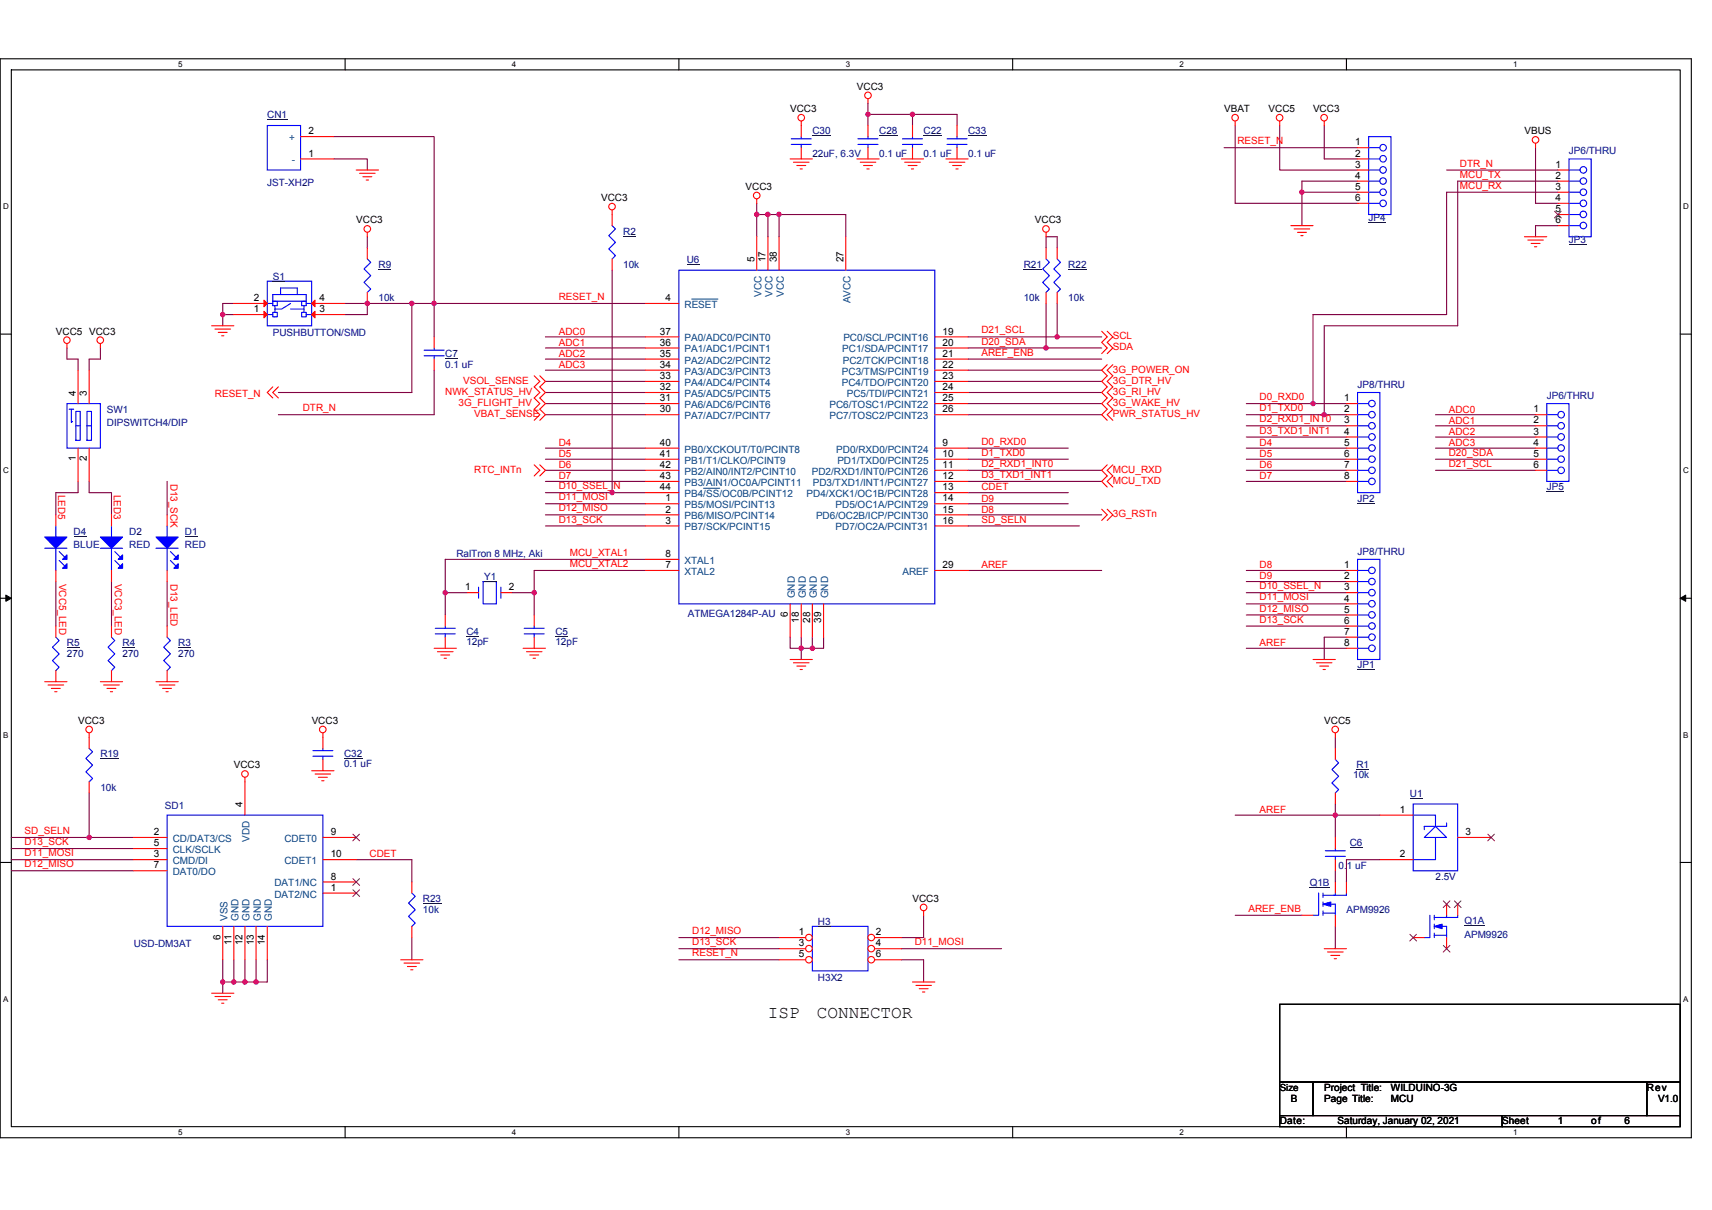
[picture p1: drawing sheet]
<svg xmlns="http://www.w3.org/2000/svg" width="297mm" height="210mm" viewBox="0 0 297 210" stroke-linecap="round" stroke-linejoin="round" font-family="sans-serif">
<path d="M0 10.2h293.5v187.2h-293.5zM2 12.1h289.5v183.4h-289.5z" fill="none" stroke="#000" stroke-width=".19"/>
<g fill="#fff">
<path d="M30.9 10.4h.8v1.6h-.8z"/>
<path d="M30.9 195.7h.8v1.6h-.8z"/>
</g>
<path d="M59.9 10.2v1.9M59.9 195.5v1.9" fill="none" stroke="#000" stroke-width=".19"/>
<g fill="#fff">
<path d="M88.8 10.4h.8v1.6h-.8z"/>
<path d="M88.8 195.7h.8v1.6h-.8z"/>
</g>
<path d="M117.8 10.2v1.9M117.8 195.5v1.9" fill="none" stroke="#000" stroke-width=".19"/>
<g fill="#fff">
<path d="M146.7 10.4h.8v1.6h-.8z"/>
<path d="M146.7 195.7h.8v1.6h-.8z"/>
</g>
<path d="M175.7 10.2v1.9M175.7 195.5v1.9" fill="none" stroke="#000" stroke-width=".19"/>
<g fill="#fff">
<path d="M204.7 10.4h.7v1.6h-.7z"/>
<path d="M204.7 195.7h.7v1.6h-.7z"/>
</g>
<path d="M233.6 10.2v1.9M233.6 195.5v1.9" fill="none" stroke="#000" stroke-width=".19"/>
<g fill="#fff">
<path d="M262.6 10.4h.7v1.6h-.7z"/>
<path d="M262.6 195.7h.7v1.6h-.7z"/>
<path d="M.5 35.1h1v1.5h-1z"/>
<path d="M292 35.1h1v1.5h-1z"/>
<path d="M.5 80.9h1v1.5h-1z"/>
<path d="M292 80.9h1v1.5h-1z"/>
</g>
<path d="M0 58h2M291.5 58h2" fill="none" stroke="#000" stroke-width=".19"/>
<g fill="#fff">
<path d="M.5 126.7h.9v1.6h-.9z"/>
<path d="M292 126.7h.9v1.6h-.9z"/>
</g>
<path d="M0 103.8h2M291.5 103.8h2" fill="none" stroke="#000" stroke-width=".19"/>
<path d="M1 103.3l1 .5-1 .6zM291.5 103.8l1-.5v1.1z" fill="#000" stroke="#000" stroke-width=".17"/>
<g fill="#fff">
<path d="M.5 172.6h.9v1.5h-.9z"/>
<path d="M292 172.6h.9v1.5h-.9z"/>
</g>
<path d="M0 149.7h2M291.5 149.7h2M222 174.3h69.5v13.5h-69.5zM222 187.8h5.8v5.8h-5.8zM222 193.6h38.6v1.9h-38.6zM227.8 187.8h57.9v5.8h-57.9zM260.6 193.6h30.9v1.9h-30.9zM285.7 187.8h5.8v5.8h-5.8z" fill="none" stroke="#000" stroke-width=".19"/>
<g fill="none" stroke="#800040" stroke-width=".19">
<path d="M150.6 19.9h7.7M150.6 17.9v2M150.6 19.9v1.9M158.3 19.9h7.7v1.9M158.3 19.9v1.9M58 23.7h17.3v29h36.7M58 27.6h5.7v1.9M131.3 35.3v1.9M131.3 37.2v3.9M131.3 37.2h1.9M133.2 37.2v3.9M133.2 37.2h2"/>
<path d="M135.2 37.2v3.9M135.2 37.2h11.5v3.9M212.4 25.6h23.1M214.3 21.8v13.5h21.2M222 21.8v7.7h13.5M225.9 33.4h9.6M225.9 33.4v5.8M229.8 21.8v5.8h5.7M235.5 31.4h-9.6v2M251 29.5h19.3M266.4 25.6v9.7h3.9M270.3 33.4h-19.3v21.2h-23.2v15.4"/>
<path d="M270.3 31.4h-17.4v25.1h-23.1v15.5M270.3 39.2h-3.9v1.9M38.6 54.6h2M38.6 54.6v1.9M40.6 52.7h-2v1.9M59.9 52.7h3.8M63.7 41.1v1.9M63.7 52.7v1.9h-3.8M63.7 52.7h7.8v15.4h-23.2M71.5 52.7h3.8v5.8M94.6 58.5h17.4M106.2 46.9v38.6"/>
<path d="M168 58.5h15.4M181.5 52.7v7.7M181.5 43v-1.9h1.9v1.9M183.4 58.5h7.8M183.4 52.7v5.8M11.6 60.4v1.9h1.9v1.9M17.4 60.4v1.9h-1.9v1.9M75.3 64.2v7.8h-27M94.6 60.4h17.4M94.6 62.3h17.4M94.6 79.7h17.4M94.6 77.8h17.4"/>
<path d="M94.6 68.1h17.4M94.6 72h17.4M94.6 64.2h17.4M94.6 66.2h17.4M94.6 70h17.4M168 60.4h13.5M168 62.3h23.2M168 64.2h23.2M168 66.2h23.2M168 68.1h23.2M168 79.7h17.4M168 77.8h17.4"/>
<path d="M168 72h23.2M168 70h23.2M181.5 60.4h9.7M216.2 70h11.6M216.2 73.9h17.4M216.2 75.8h17.4M216.2 77.8h17.4M216.2 79.7h17.4M216.2 72h13.6M227.8 70h5.8M229.8 72h3.8M249.1 73.9h17.3"/>
<path d="M249.1 75.8h17.3M249.1 77.8h17.3M249.1 79.7h17.3M249.1 72h17.3M13.5 83.5v2h-3.8v3.8M15.5 83.5v2h3.8v3.8M29 83.5v5.8M94.6 81.6h17.4M94.6 83.5h17.4M94.6 87.4h17.4M94.6 89.3h17.4M94.6 91.3h17.4"/>
<path d="M94.6 85.5h11.6M106.2 85.5h5.8M112 97.1h-34.7v5.7M112 99h-19.3v3.8M168 91.3h19.3M168 81.6h23.2M168 83.5h23.2M168 99h23.2M168 87.4h17.4M168 85.5h17.4M168 89.3h23.2M216.2 99h17.4"/>
<path d="M216.2 81.6h17.4M216.2 83.5h17.4M249.1 81.6h17.3M9.7 100.9v7.7M19.3 100.9v7.7M29 100.9v7.7M77.3 102.8v3.9M77.3 102.8h3.8M88.8 102.8h3.9M92.7 102.8v3.9M139 110.6v1.9h-1.9v-1.9M140.9 110.6v1.9h2v-1.9"/>
<path d="M140.9 112.5h-1.9v1.9M216.2 102.8h17.4M216.2 104.8h17.4M216.2 106.7h17.4M216.2 112.5h17.4M216.2 100.9h17.4M216.2 108.6h17.4M233.6 110.6h-3.8v3.8M15.5 137.6v7.7M231.7 128v1.9M231.7 139.5v2M2 147.3h21.2"/>
<path d="M2 151.1h21.2M2 149.2h21.2M2 145.3h13.5M15.5 145.3h7.7M61.8 149.2h9.7v3.9M160.2 158.8v3.9h-3.8M214.3 158.8h11.6M214.3 141.5h17.4M231.7 151.1v2M231.7 141.5v3.8M231.7 141.5h7.7M239.4 149.2h-5.8v3.9"/>
<path d="M38.6 170.4h2M38.6 166.6v3.8M38.6 170.4v2M40.6 170.4h1.9M40.6 166.6v3.8M42.5 170.4h1.9M42.5 166.6v3.8M44.4 166.6v3.8M46.4 166.6v3.8h-2M71.5 162.7v3.9M117.8 162.7h17.4M117.8 164.6h17.4"/>
<path d="M117.8 166.6h17.4M156.4 164.6h17.4M156.4 166.6h3.8v3.8M231.7 160.8v3.8"/>
</g>
<g fill="#f0f" stroke="#f0f" stroke-width=".19">
<circle cx="75.3" cy="52.6" r=".38"/>
<circle cx="71.4" cy="52.6" r=".38"/>
<circle cx="131.3" cy="37.2" r=".38"/>
<circle cx="133.2" cy="37.2" r=".38"/>
<circle cx="135.1" cy="37.2" r=".38"/>
<circle cx="181.5" cy="60.4" r=".38"/>
<circle cx="158.3" cy="19.8" r=".38"/>
<circle cx="150.6" cy="19.8" r=".38"/>
<circle cx="38.6" cy="54.6" r=".38"/>
<circle cx="63.7" cy="52.6" r=".38"/>
<circle cx="92.7" cy="102.8" r=".38"/>
<circle cx="77.2" cy="102.8" r=".38"/>
<circle cx="225.9" cy="33.3" r=".38"/>
<circle cx="183.4" cy="58.4" r=".38"/>
<circle cx="139" cy="112.5" r=".38"/>
<circle cx="140.9" cy="112.5" r=".38"/>
<circle cx="227.8" cy="70" r=".38"/>
<circle cx="42.5" cy="170.4" r=".38"/>
<circle cx="40.6" cy="170.4" r=".38"/>
<circle cx="38.6" cy="170.4" r=".38"/>
<circle cx="44.4" cy="170.4" r=".38"/>
<circle cx="106.2" cy="85.5" r=".38"/>
<circle cx="229.7" cy="72" r=".38"/>
<circle cx="15.5" cy="145.3" r=".38"/>
<circle cx="231.7" cy="141.5" r=".38"/>
</g>
<g fill="none" stroke="#f00" stroke-width=".19">
<path d="M150.6 17.1v.8M61.8 29.5h3.9M62.4 30.1h2.7M63 30.7h1.5M63.5 31.2h.4M106.2 36.4v.8M131.3 34.5v.8M137.1 27.6h3.8M137.7 28.2h2.7M138.3 28.7h1.5M138.8 29.3h.4M139 21v.8"/>
<path d="M148.7 27.6h3.8M149.3 28.2h2.7M149.8 28.7h1.6M150.4 29.3h.4M156.4 27.6h3.8M157 28.2h2.7M157.6 28.7h1.5M158.1 29.3h.4M164.1 27.6h3.9M164.7 28.2h2.7M165.3 28.7h1.5M165.9 29.3h.3"/>
<path d="M214.3 21v.8M222 21v.8M224 39.2h3.8M224.5 39.7h2.7M229.8 21v.8M266.4 24.9v.7M11.6 59.6v.8M17.4 59.6v.8M36.7 56.5h3.9M37.3 57.1h2.7M37.9 57.7h1.5M38.5 58.3h.3"/>
<path d="M40.6 54.6h5.8M40.6 52.7h5.8M54.1 54.6h5.8M54.1 52.7h5.8M63.7 40.3v.8M181.5 40.3v.8M191.2 57.5l.9 1-.9 .9 .9 1-.9 1M192.1 57.5l1 1-1 .9 1 1-1 1M225.1 40.3h1.6M225.7 40.9h.4M264.5 41.1h3.9M265.1 41.7h2.7"/>
<path d="M265.7 42.2h1.5M266.2 42.8h.4M47.3 67.1l-.9 1 .9 1M48.3 67.1l-1 1 1 1M92.7 65.2l1 1-1 .9 1 1-1 1 1 .9-1 1 1 1-1 .9M93.7 65.2l.9 1-.9 .9 .9 1-.9 1 .9 .9-.9 1 .9 1-.9 .9M192.1 63.3l-.9 .9 .9 1-.9 1 .9 .9-.9 1 .9 1-.9 .9 .9 1-.9 1 .9 .9M193.1 63.3l-1 .9 1 1-1 1 1 .9-1 1 1 1-1 .9 1 1-1 1 1 .9M92.7 80.7l1 .9-1 1M93.7 80.7l.9 .9-.9 1M191.2 88.4l.9 .9-.9 1M192.1 88.4l1 .9-1 1"/>
<path d="M192.1 80.7l-.9 .9 .9 1-.9 .9 .9 1M193.1 80.7l-1 .9 1 1-1 .9 1 1M7.8 118.3h3.8M8.3 118.9h2.7M8.9 119.5h1.6M17.4 118.3h3.9M18 118.9h2.7M18.6 119.5h1.5M27.1 118.3h3.8M27.6 118.9h2.7M28.2 119.5h1.6M75.3 112.5h3.9"/>
<path d="M75.9 113.1h2.7M76.5 113.7h1.5M77.1 114.2h.3M81.1 102.8h1.9M86.9 102.8h1.9M90.8 112.5h3.8M91.4 113.1h2.6M91.9 113.7h1.6M92.5 114.2h.4M137.1 114.4h3.8M137.7 115h2.7M138.3 115.6h1.5"/>
<path d="M138.8 116.2h.4M227.8 114.4h3.9M228.4 115h2.7M229 115.6h1.5M229.5 116.2h.5M9.5 120h.4M15.5 127.2v.8M19.2 120h.3M28.8 120h.4M42.5 134.9v.8M54.1 133.8h3.9M54.7 134.3h2.7"/>
<path d="M55.2 134.9h1.6M55.8 135.5h.4M56 127.2v.8M231.7 127.2v.8M160.2 158.1v.7M36.7 172.4h3.9M37.3 172.9h2.7M37.9 173.5h1.5M38.5 174.1h.3M69.5 166.6h3.9M70.1 167.1h2.7M70.7 167.7h1.5"/>
<path d="M71.3 168.3h.3M158.3 170.4h3.9M158.9 171h2.7M159.5 171.6h1.5M160.1 172.1h.4M229.8 164.6h3.8M230.3 165.2h2.7M230.9 165.8h1.5M231.5 166.4h.4"/>
<circle cx="150.6" cy="16.5" r=".57"/>
<circle cx="63.7" cy="39.7" r=".57"/>
<circle cx="106.2" cy="35.9" r=".57"/>
<circle cx="131.3" cy="33.9" r=".57"/>
<circle cx="139" cy="20.4" r=".57"/>
<circle cx="181.5" cy="39.7" r=".57"/>
<circle cx="214.3" cy="20.4" r=".57"/>
<circle cx="222" cy="20.4" r=".57"/>
<circle cx="229.7" cy="20.4" r=".57"/>
<circle cx="266.4" cy="24.3" r=".57"/>
<circle cx="11.6" cy="59" r=".57"/>
<circle cx="17.4" cy="59" r=".57"/>
<circle cx="15.5" cy="126.6" r=".57"/>
<circle cx="42.5" cy="134.3" r=".57"/>
<circle cx="56" cy="126.6" r=".57"/>
<circle cx="231.7" cy="126.6" r=".57"/>
<circle cx="160.3" cy="157.5" r=".57"/>
</g>
<g fill="none" stroke="#00f" stroke-width=".19">
<path d="M46.4 48.8h7.7v7.7h-7.7zM46.4 52.7h.9M47.3 52.3h.8v.7h-.4M47.3 52.3v.4M47.3 52.7v.3h.4M47.3 52.3v-1.2h5.8v1.2M47.3 52.3h5.8M47.7 54.2h.4v.8h-.8v-.4M47.7 53v1.2M47.7 54.2h-.4v.4h-.9M48.7 51.1v-1.1h2.9v1.1M50.4 53.6h2.3"/>
<path d="M50.4 52.7l-1.5 .9h-1.2M52.7 53v1.2M53.1 54.6v.4h-.8v-.8h.8v.4h1M53.1 52.7h1M53.1 52.3h-.8v.7h.4M53.1 52.7v.3h-.4M53.1 52.3v.4M83 101.9v1.9M83.8 100.9h2.3v3.9h-2.3zM86.9 101.9v1.9M140.9 160.8h9.7v7.7h-9.7z"/>
</g>
<path d="M47.3 48.9h2.2M84 101h2.1M141.9 160.8h2.2" fill="none" stroke="#000080" stroke-width=".17"/>
<g fill="#f00" stroke="#f00" stroke-width=".19">
<path d="M45.8 54l.6 .6-.6 .6z"/>
<path d="M54.1 54.6l.5-.6v1.2z"/>
<path d="M45.8 52.1l.6 .6-.6 .5z"/>
<path d="M54.1 52.7l.5-.6v1.1z"/>
</g>
<circle cx="140.4" cy="162.7" r=".57" fill="#fff" stroke="#f00" stroke-width=".19"/>
<path d="M135.2 162.7h4.6" fill="none" stroke="#f00" stroke-width=".19"/>
<circle cx="151.2" cy="162.7" r=".57" fill="#fff" stroke="#f00" stroke-width=".19"/>
<path d="M151.8 162.7h4.6" fill="none" stroke="#f00" stroke-width=".19"/>
<circle cx="140.4" cy="164.6" r=".57" fill="#fff" stroke="#f00" stroke-width=".19"/>
<path d="M135.2 164.6h4.6" fill="none" stroke="#f00" stroke-width=".19"/>
<circle cx="151.2" cy="164.6" r=".57" fill="#fff" stroke="#f00" stroke-width=".19"/>
<path d="M151.8 164.6h4.6" fill="none" stroke="#f00" stroke-width=".19"/>
<circle cx="140.4" cy="166.5" r=".57" fill="#fff" stroke="#f00" stroke-width=".19"/>
<path d="M135.2 166.6h4.6" fill="none" stroke="#f00" stroke-width=".19"/>
<circle cx="151.2" cy="166.5" r=".57" fill="#fff" stroke="#f00" stroke-width=".19"/>
<g fill="none" stroke="#f00" stroke-width=".19">
<path d="M52.2 27.6h5.8M52.2 23.7h5.8M106.2 37.2v2M139 21.8v1.9M139 25.6v2M150.6 21.8v1.9M150.6 25.6v2M158.3 21.8v1.9M158.3 25.6v2M166 21.8v1.9M166 25.6v2M235.5 29.5h2"/>
<path d="M235.5 27.6h2M235.5 25.6h2M235.5 31.4h2M235.5 33.4h2M235.5 35.3h2M270.3 33.4h1.9M270.3 31.4h1.9M270.3 29.5h1.9M270.3 35.3h1.9M270.3 37.2h1.9M270.3 39.2h1.9M63.7 43v1.9"/>
<path d="M63.7 50.7v2M75.3 58.5v1.9M106.2 44.9v2M112 52.7h5.8M112 58.5h5.8M131.3 41.1v5.8M133.2 41.1v5.8M135.2 41.1v5.8M146.7 41.1v5.8M162.2 58.5h5.8M181.5 43v1.9M181.5 50.7v2"/>
<path d="M183.4 43v1.9M183.4 50.7v2M13.5 77.8v5.7M13.5 64.2v5.8M15.5 77.8v5.7M15.5 64.2v5.8M75.3 62.3v1.9M112 72h5.8M112 70h5.8M112 68.1h5.8M112 66.2h5.8M112 64.2h5.8"/>
<path d="M112 62.3h5.8M112 60.4h5.8M112 77.8h5.8M112 79.7h5.8M162.2 77.8h5.8M162.2 79.7h5.8M162.2 66.2h5.8M162.2 68.1h5.8M162.2 70h5.8M162.2 72h5.8M162.2 60.4h5.8M162.2 62.3h5.8"/>
<path d="M162.2 64.2h5.8M233.6 73.9h1.9M233.6 72h1.9M233.6 70h1.9M233.6 75.8h1.9M233.6 77.8h1.9M233.6 79.7h1.9M266.4 75.8h2M266.4 73.9h2M266.4 72h2M266.4 77.8h2M266.4 79.7h2"/>
<path d="M9.7 89.3v2M9.7 99v1.9M19.3 89.3v2M19.3 99v1.9M29 89.3v2M29 99v1.9M112 87.4h5.8M112 89.3h5.8M112 91.3h5.8M112 99h5.8M112 97.1h5.8M112 81.6h5.8"/>
<path d="M112 83.5h5.8M112 85.5h5.8M162.2 81.6h5.8M162.2 99h5.8M162.2 85.5h5.8M162.2 87.4h5.8M162.2 89.3h5.8M162.2 91.3h5.8M162.2 83.5h5.8M233.6 81.6h1.9M233.6 83.5h1.9M233.6 99h1.9"/>
<path d="M266.4 81.6h2M9.7 108.6v2M9.7 116.4v1.9M19.3 108.6v2M19.3 116.4v1.9M29 108.6v2M29 116.4v1.9M77.3 106.7v1.9M77.3 110.6v1.9M92.7 106.7v1.9M92.7 110.6v1.9M137.1 104.8v5.8"/>
<path d="M139 104.8v5.8M140.9 104.8v5.8M142.9 104.8v5.8M233.6 102.8h1.9M233.6 100.9h1.9M233.6 104.8h1.9M233.6 106.7h1.9M233.6 108.6h1.9M233.6 110.6h1.9M233.6 112.5h1.9M15.5 128v1.9M15.5 135.7v1.9"/>
<path d="M42.5 135.7v5.8M56 128v1.9M56 131.8v2M231.7 129.9v1.9M231.7 137.6v1.9M23.2 145.3h5.8M23.2 149.2h5.8M23.2 147.3h5.8M23.2 151.1h5.8M56 155h5.8M56 153.1h5.8M56 145.3h5.8"/>
<path d="M56 149.2h5.8M71.5 153.1v1.9M225.9 158.8h1.9M231.7 158.8v2M231.7 153.1v1.9M231.7 145.3v2M231.7 149.2v1.9M233.6 153.1v1.9M239.4 141.5h5.8M239.4 149.2h5.8M251 156.9v1.9M252.9 156.9v1.9"/>
<path d="M252.9 145.3h5.8M38.6 160.8v5.8M40.6 160.8v5.8M42.5 160.8v5.8M44.4 160.8v5.8M46.4 160.8v5.8M71.5 160.8v1.9M151.8 166.6h4.6M245.2 162.7h1.9M251 162.7v1.9"/>
</g>
<g fill="none" stroke="#00f" stroke-width=".19">
<path d="M46.4 21.8h5.8v7.7h-5.8zM106.2 39.2l.6 .5-1.2 1.2 1.2 1.2-1.2 1.1 1.2 1.2-.6 .5M137.3 25.1h3.5M137.3 24.1h3.5M139 23.7v.4M139 25.1v.5M148.9 25.1h3.4M148.9 24.1h3.4M150.6 23.7v.4M150.6 25.1v.5M156.6 25.1h3.5M156.6 24.1h3.5"/>
<path d="M158.3 23.7v.4M158.3 25.1v.5M164.3 25.1h3.5M164.3 24.1h3.5M166 23.7v.4M166 25.1v.5M237.5 23.7h3.8v13.5h-3.8zM237.5 31.4h1.9M237.5 29.5h1.9M237.5 27.6h1.9M237.5 25.6h1.9M237.5 33.4h1.9"/>
<path d="M237.5 35.3h1.9M272.2 27.6h3.9v13.5h-3.9zM272.2 35.3h1.9M272.2 33.4h1.9M272.2 31.4h1.9M272.2 29.5h1.9M272.2 37.2h1.9M272.2 39.2h1.9M63.7 44.9l.6 .6-1.1 1.2 1.1 1.1-1.1 1.2 1.1 1.2-.6 .5M117.8 46.9h44.4v57.9h-44.4zM181.5 44.9l.6 .6-1.2 1.2 1.2 1.1-1.2 1.2 1.2 1.2-.6 .5M183.4 44.9l.6 .6-1.2 1.2 1.2 1.1-1.2 1.2 1.2 1.2-.6 .5"/>
<path d="M11.6 70h5.8v7.8h-5.8zM12 71h.8M12.4 71v2.3l.2-.2M13.2 71.4h.7v5h-.7zM13.2 73.9h.7M15.1 71.4h.8v5h-.8zM15.1 73.9h.8M73.6 61.7h3.5M73.6 60.8h3.5M75.3 60.4v.4M75.3 61.7v.6M235.5 70h2"/>
<path d="M235.5 77.8h2M235.5 79.7h2M235.5 68.1h3.9v17.4h-3.9zM235.5 75.8h2M235.5 73.9h2M235.5 72h2M268.4 77.8h1.9M268.4 75.8h1.9M268.4 73.9h1.9M268.4 70h3.8v13.5h-3.8zM268.4 72h1.9M268.4 79.7h1.9"/>
<path d="M7.8 95.1h3.8M9.7 91.3v1.9M9.7 95.1v3.9M10.3 95.7l.9 1M10.3 97.3l.9 .9M17.4 95.1h3.9M19.3 91.3v1.9M19.3 95.1v3.9M19.9 95.7l1 1M19.9 97.3l1 .9M27.1 95.1h3.8M29 91.3v1.9"/>
<path d="M29 95.1v3.9M29.6 95.7l.9 1M29.6 97.3l.9 .9M235.5 81.6h2M235.5 83.5h2M235.5 99h2M235.5 97.1h3.9v17.3h-3.9zM268.4 81.6h1.9M9.7 110.6l.6 .6-1.2 1.1 1.2 1.2-1.2 1.1 1.2 1.2-.6 .6M19.3 110.6l.6 .6-1.1 1.1 1.1 1.2-1.1 1.1 1.1 1.2-.6 .6M29 110.6l.6 .6-1.2 1.1 1.2 1.2-1.2 1.1 1.2 1.2-.6 .6M75.5 110h3.5"/>
<path d="M75.5 109h3.5M77.3 108.6v.4M77.3 110v.6M90.9 110h3.5M90.9 109h3.5M92.7 108.6v.4M92.7 110v.6M235.5 106.7h2M235.5 108.6h2M235.5 110.6h2M235.5 112.5h2M235.5 104.8h2"/>
<path d="M235.5 102.8h2M235.5 100.9h2M15.5 129.9l.6 .6-1.2 1.1 1.2 1.2-1.2 1.1 1.2 1.2-.6 .6M54.3 131.2h3.5M54.3 130.3h3.5M56 129.9v.4M56 131.2v.6M231.7 131.8l.6 .6-1.2 1.1 1.2 1.2-1.2 1.2 1.2 1.1-.6 .6M245.2 139.5h7.7v11.6h-7.7zM29 141.5h27v19.3h-27zM71.5 155l.5 .6-1.1 1.1 1.1 1.2-1.1 1.1 1.1 1.2-.5 .6M228.8 155v3.8h-1"/>
<path d="M229.5 158.1v.7M229.5 158.5h2.2M229.5 156.5v.8M229.5 155v.7M229.8 156.9h1.9v1.9M230 148.6h3.4M230 147.6h3.4M231.7 155v.4h-2.2M231.7 147.3v.3M231.7 148.6v.6M233.6 155v.4h-2.1M245.2 141.5h3.9v1.9"/>
<path d="M247.1 143.4h.1M247.1 143.4v.6M247.1 145.3l2-1.9 1.9 1.9zM248.1 158.8v3.9h-1M248.9 158.8v.8M249.1 145.3v3.9h-3.9M251 142.8v.6h-3.9M251 158.8v.4h-2.1M252.9 158.8v.4h-2.1M248.9 160.4v.8M248.9 161.9v.8M248.9 162.3h2.1"/>
<path d="M249.1 160.8h1.9v1.9"/>
<circle cx="240" cy="29.5" r=".57"/>
<circle cx="240" cy="27.6" r=".57"/>
<circle cx="240" cy="33.4" r=".57"/>
<circle cx="240" cy="25.6" r=".57"/>
<circle cx="240" cy="35.3" r=".57"/>
<circle cx="240" cy="31.4" r=".57"/>
<circle cx="274.7" cy="33.4" r=".57"/>
<circle cx="274.7" cy="35.3" r=".57"/>
<circle cx="274.7" cy="37.2" r=".57"/>
<circle cx="274.7" cy="39.1" r=".57"/>
<circle cx="274.7" cy="29.5" r=".57"/>
<circle cx="274.7" cy="31.4" r=".57"/>
<circle cx="238" cy="77.7" r=".57"/>
<circle cx="238" cy="75.8" r=".57"/>
<circle cx="238" cy="72" r=".57"/>
<circle cx="238" cy="73.9" r=".57"/>
<circle cx="238" cy="70" r=".57"/>
<circle cx="238" cy="79.7" r=".57"/>
<circle cx="270.9" cy="75.8" r=".57"/>
<circle cx="270.9" cy="77.7" r=".57"/>
<circle cx="270.9" cy="73.9" r=".57"/>
<circle cx="270.9" cy="72" r=".57"/>
<circle cx="270.9" cy="79.7" r=".57"/>
<circle cx="238" cy="83.5" r=".57"/>
<circle cx="238" cy="81.6" r=".57"/>
<circle cx="238" cy="99" r=".57"/>
<circle cx="270.9" cy="81.6" r=".57"/>
<circle cx="238" cy="110.6" r=".57"/>
<circle cx="238" cy="112.5" r=".57"/>
<circle cx="238" cy="106.7" r=".57"/>
<circle cx="238" cy="100.9" r=".57"/>
<circle cx="238" cy="104.8" r=".57"/>
<circle cx="238" cy="102.8" r=".57"/>
<circle cx="238" cy="108.6" r=".57"/>
</g>
<g fill="none" stroke="#000080" stroke-width=".17">
<path d="M46.4 20.7h3.4M140.9 23.6h3.2M152.5 23.6h3.2M160.2 23.6h3.2M168 23.6h3.2M237.5 38.6h3M65.7 46.7h2.2M108.1 41h2.3M119.1 46h2.3M177.6 46.7h3.2M185.4 46.7h3.1M272.2 42.5h3"/>
<path d="M77.3 62.2h2.2M12.8 93.1h2.2M32.1 93.1h2.2M235.5 87.3h3M268.4 85.3h3M11.6 112.4h2.2M21.3 112.4h2.2M30.9 112.4h2.2M80.9 110.4h2.2M96.4 110.4h2.2M235.5 116.2h3M17.4 131.7h3.2"/>
<path d="M59.7 131.7h3.2M235.3 133.6h2.3M244.6 138.6h2.2M73.4 156.8h3.2M227.2 154.1h3.5M234.2 147.1h2.2M254.1 160.6h3.5"/>
</g>
<g fill="none" stroke="#804000" stroke-width=".17">
<path d="M269.7 36.7l1.2 1.1M270.9 36.7l-1.2 1.1M61.2 154.4l1.2 1.2M61.2 152.5l1.2 1.1M61.2 144.8l1.2 1.1M62.4 154.4l-1.2 1.2M62.4 152.5l-1.2 1.1M62.4 144.8l-1.2 1.1M250.4 156.3l1.2 1.2M251.6 156.3l-1.2 1.2M252.3 156.3l1.2 1.2M253.5 156.3l-1.2 1.2"/>
<path d="M258.1 144.8l1.2 1.1M259.3 144.8l-1.2 1.1M244.6 162.1l1.2 1.2M245.8 162.1l-1.2 1.2M250.4 164.1l1.2 1.1M251.6 164.1l-1.2 1.1"/>
</g>
<path d="M120 51.9h4.6M122.1 84.7h2.8" fill="none" stroke="#004080" stroke-width=".17"/>
<g fill="#00f" stroke="#00f" stroke-width=".19">
<path d="M248.9 160.8l1.3-.4v.8z" fill-rule="evenodd"/>
<path d="M229.5 156.9l1.4-.4v.8z" fill-rule="evenodd"/>
<path d="M17.4 93.2h3.9l-2 1.9z" fill-rule="evenodd"/>
<path d="M21.3 96.3v.8h-.8z" fill-rule="evenodd"/>
<path d="M21.3 97.8v.8h-.8z" fill-rule="evenodd"/>
<path d="M27.1 93.2h3.8l-1.9 1.9z" fill-rule="evenodd"/>
<path d="M30.9 96.3v.8h-.7z" fill-rule="evenodd"/>
<path d="M30.9 97.8v.8h-.7z" fill-rule="evenodd"/>
<path d="M7.8 93.2h3.8l-1.9 1.9z" fill-rule="evenodd"/>
<path d="M11.6 96.3v.8h-.7z" fill-rule="evenodd"/>
<path d="M11.6 97.8v.8h-.7z" fill-rule="evenodd"/>
</g>
<g fill="#f0f" stroke="#f0f" stroke-width=".19">
<circle cx="75.3" cy="52.6" r=".38"/>
<circle cx="71.4" cy="52.6" r=".38"/>
<circle cx="131.3" cy="37.2" r=".38"/>
<circle cx="133.2" cy="37.2" r=".38"/>
<circle cx="135.1" cy="37.2" r=".38"/>
<circle cx="181.5" cy="60.4" r=".38"/>
<circle cx="158.3" cy="19.8" r=".38"/>
<circle cx="150.6" cy="19.8" r=".38"/>
<circle cx="38.6" cy="54.6" r=".38"/>
<circle cx="63.7" cy="52.6" r=".38"/>
<circle cx="92.7" cy="102.8" r=".38"/>
<circle cx="77.2" cy="102.8" r=".38"/>
<circle cx="225.9" cy="33.3" r=".38"/>
<circle cx="183.4" cy="58.4" r=".38"/>
<circle cx="139" cy="112.5" r=".38"/>
<circle cx="140.9" cy="112.5" r=".38"/>
<circle cx="227.8" cy="70" r=".38"/>
<circle cx="42.5" cy="170.4" r=".38"/>
<circle cx="40.6" cy="170.4" r=".38"/>
<circle cx="38.6" cy="170.4" r=".38"/>
<circle cx="44.4" cy="170.4" r=".38"/>
<circle cx="106.2" cy="85.5" r=".38"/>
<circle cx="229.7" cy="72" r=".38"/>
<circle cx="15.5" cy="145.3" r=".38"/>
<circle cx="231.7" cy="141.5" r=".38"/>
</g>
<g font-size="3.1">
<text x="133.2" y="176.7">ISP</text>
<text x="141.7" y="176.7">CONNECTOR</text>
</g>
<g font-size="1.7">
<text x="148.7" y="15.6">VCC3</text>
<text x="53.5" y="23.3">2</text>
<text x="137.1" y="19.5">VCC3</text>
<text x="212.4" y="19.5">VBAT</text>
<text x="220.1" y="19.5">VCC5</text>
<text x="227.8" y="19.5">VCC3</text>
<text x="264.5" y="23.3">VBUS</text>
<text x="53.5" y="27.2">1</text>
<text x="235.1" y="29.1">3</text>
<text x="235.1" y="27.2">2</text>
<text x="235.1" y="25.2">1</text>
<text x="269.9" y="29.1">1</text>
<text x="104.3" y="34.9">VCC3</text>
<text x="129.4" y="33">VCC3</text>
<text x="235.1" y="31">4</text>
<text x="235.1" y="33">5</text>
<text x="235.1" y="34.9">6</text>
<text x="269.9" y="33">3</text>
<text x="269.9" y="31">2</text>
<text x="269.9" y="34.9">4</text>
<text x="61.8" y="38.8">VCC3</text>
<text x="179.6" y="38.8">VCC3</text>
<text x="269.9" y="36.8">5</text>
<text x="269.9" y="38.8">6</text>
<text x="130.9" y="45.5" transform="rotate(-90 130.9 45.5)">5</text>
<text x="132.8" y="45.5" transform="rotate(-90 132.8 45.5)">17</text>
<text x="134.8" y="45.5" transform="rotate(-90 134.8 45.5)">38</text>
<text x="146.3" y="45.5" transform="rotate(-90 146.3 45.5)">27</text>
<text x="44" y="52.3">2</text>
<text x="55.4" y="52.3">4</text>
<text x="115.5" y="52.3">4</text>
<text x="9.7" y="58.1">VCC5 VCC3</text>
<text x="44" y="54.2">1</text>
<text x="55.4" y="54.2">3</text>
<text x="114.5" y="60">36</text>
<text x="114.5" y="58.1">37</text>
<text x="163.6" y="58.1">19</text>
<text x="163.6" y="60">20</text>
<text x="114.5" y="65.8">33</text>
<text x="114.5" y="63.8">34</text>
<text x="114.5" y="61.9">35</text>
<text x="163.6" y="61.9">21</text>
<text x="163.6" y="63.8">22</text>
<text x="163.6" y="65.8">23</text>
<text x="13.1" y="68.7" transform="rotate(-90 13.1 68.7)">4</text>
<text x="15.1" y="68.7" transform="rotate(-90 15.1 68.7)">3</text>
<text x="114.5" y="71.6">30</text>
<text x="114.5" y="69.6">31</text>
<text x="114.5" y="67.7">32</text>
<text x="163.6" y="69.6">25</text>
<text x="163.6" y="71.6">26</text>
<text x="163.6" y="67.7">24</text>
<text x="233.2" y="71.6">2</text>
<text x="233.2" y="69.6">1</text>
<text x="266" y="71.6">1</text>
<text x="114.5" y="77.4">40</text>
<text x="163.6" y="77.4">9</text>
<text x="233.2" y="73.5">3</text>
<text x="233.2" y="75.4">4</text>
<text x="233.2" y="77.4">5</text>
<text x="266" y="75.4">3</text>
<text x="266" y="73.5">2</text>
<text x="266" y="77.4">4</text>
<text x="13.1" y="80.1" transform="rotate(-90 13.1 80.1)">1</text>
<text x="15.1" y="80.1" transform="rotate(-90 15.1 80.1)">2</text>
<text x="114.5" y="79.3">41</text>
<text x="114.5" y="81.2">42</text>
<text x="114.5" y="83.1">43</text>
<text x="163.6" y="79.3">10</text>
<text x="163.6" y="83.1">12</text>
<text x="163.6" y="81.2">11</text>
<text x="233.2" y="79.3">6</text>
<text x="233.2" y="81.2">7</text>
<text x="233.2" y="83.1">8</text>
<text x="266" y="79.3">5</text>
<text x="266" y="81.2">6</text>
<text x="114.5" y="85.1">44</text>
<text x="115.5" y="87">1</text>
<text x="115.5" y="88.9">2</text>
<text x="163.6" y="87">14</text>
<text x="163.6" y="88.9">15</text>
<text x="163.6" y="85.1">13</text>
<text x="115.5" y="90.9">3</text>
<text x="163.6" y="90.9">16</text>
<text x="115.5" y="98.6">7</text>
<text x="115.5" y="96.7">8</text>
<text x="163.6" y="98.6">29</text>
<text x="233.2" y="100.5">2</text>
<text x="233.2" y="98.6">1</text>
<text x="80.7" y="102.4">1</text>
<text x="88.3" y="102.4">2</text>
<text x="136.7" y="107.1" transform="rotate(-90 136.7 107.1)">6</text>
<text x="233.2" y="102.4">3</text>
<text x="233.2" y="104.4">4</text>
<text x="233.2" y="106.3">5</text>
<text x="138.6" y="108.1" transform="rotate(-90 138.6 108.1)">18</text>
<text x="140.5" y="108.1" transform="rotate(-90 140.5 108.1)">28</text>
<text x="142.5" y="108.1" transform="rotate(-90 142.5 108.1)">39</text>
<text x="233.2" y="108.2">6</text>
<text x="233.2" y="110.2">7</text>
<text x="233.2" y="112.1">8</text>
<text x="13.5" y="125.6">VCC3</text>
<text x="54.1" y="125.6">VCC3</text>
<text x="229.8" y="125.6">VCC5</text>
<text x="40.6" y="133.3">VCC3</text>
<text x="42.1" y="140.1" transform="rotate(-90 42.1 140.1)">4</text>
<text x="242.9" y="141.1">1</text>
<text x="26.7" y="144.9">2</text>
<text x="26.7" y="148.8">3</text>
<text x="26.7" y="146.9">5</text>
<text x="57.4" y="144.9">9</text>
<text x="57.4" y="148.8">10</text>
<text x="242.9" y="148.8">2</text>
<text x="254.3" y="144.9">3</text>
<text x="26.7" y="150.7">7</text>
<text x="57.4" y="154.6">1</text>
<text x="57.4" y="152.7">8</text>
<text x="158.3" y="156.5">VCC3</text>
<text x="38.2" y="163.1" transform="rotate(-90 38.2 163.1)">6</text>
<text x="40.2" y="164" transform="rotate(-90 40.2 164)">11</text>
<text x="42.1" y="164" transform="rotate(-90 42.1 164)">12</text>
<text x="44" y="164" transform="rotate(-90 44 164)">13</text>
<text x="46" y="164" transform="rotate(-90 46 164)">14</text>
<text x="138.6" y="162.3">1</text>
<text x="138.6" y="164.2">3</text>
<text x="138.6" y="166.2">5</text>
<text x="152" y="162.3">2</text>
<text x="152" y="164.2">4</text>
<text x="152" y="166.2">6</text>
<text x="222" y="189.3">Size</text>
<text x="224" y="191.3">B</text>
<text x="229.8" y="189.3">Project Title:</text>
<text x="229.8" y="191.3">Page Title:</text>
<text x="241.3" y="189.3">WILDUINO-3G</text>
<text x="241.3" y="191.3">MCU</text>
<text x="285.7" y="189.3">Rev</text>
<text x="287.7" y="191.3">V1.0</text>
<text x="222" y="195.1">Date:</text>
<text x="232.1" y="195.1">Saturday, January 02, 2021</text>
<text x="260.6" y="195.1">Sheet</text>
<text x="270.3" y="195.1">1</text>
<text x="276.1" y="195.1">of</text>
<text x="281.9" y="195.1">6</text>
</g>
<g font-size="1.7" fill="#000080">
<text x="46.4" y="20.4">CN1</text>
<text x="140.9" y="23.3">C30</text>
<text x="152.5" y="23.3">C28</text>
<text x="160.2" y="23.3">C22</text>
<text x="168" y="23.3">C33</text>
<text x="140.9" y="27.2">22uF, 6.3V</text>
<text x="152.5" y="27.2">0.1 uF</text>
<text x="160.2" y="27.2">0.1 uF</text>
<text x="168" y="27.2">0.1 uF</text>
<text x="272.2" y="26.8">JP6/THRU</text>
<text x="46.4" y="32.2">JST-XH2P</text>
<text x="108.1" y="40.7">R2</text>
<text x="237.5" y="38.4">JP4</text>
<text x="65.7" y="46.5">R9</text>
<text x="108.1" y="46.5">10k</text>
<text x="119.1" y="45.7">U6</text>
<text x="177.6" y="46.5">R21</text>
<text x="185.4" y="46.5">R22</text>
<text x="272.2" y="42.2">JP3</text>
<text x="47.3" y="48.6">S1</text>
<text x="65.7" y="52.3">10k</text>
<text x="177.6" y="52.3">10k</text>
<text x="185.4" y="52.3">10k</text>
<text x="47.3" y="58.3">PUSHBUTTON/SMD</text>
<text x="77.3" y="61.9">C7</text>
<text x="77.3" y="63.9">0.1 uF</text>
<text x="18.6" y="71.6">SW1</text>
<text x="235.5" y="67.3">JP8/THRU</text>
<text x="268.4" y="69.3">JP6/THRU</text>
<text x="18.6" y="73.9">DIPSWITCH4/DIP</text>
<text x="235.5" y="87">JP2</text>
<text x="268.4" y="85.1">JP5</text>
<text x="12.8" y="92.8">D4</text>
<text x="12.8" y="95.1">BLUE</text>
<text x="22.4" y="92.8">D2</text>
<text x="22.4" y="95.1">RED</text>
<text x="32.1" y="92.8">D1</text>
<text x="32.1" y="95.1">RED</text>
<text x="79.2" y="96.7">RalTron 8 MHz, Aki</text>
<text x="84" y="100.7">Y1</text>
<text x="235.5" y="96.3">JP8/THRU</text>
<text x="119.3" y="107.1">ATMEGA1284P-AU</text>
<text x="11.6" y="112.1">R5</text>
<text x="21.3" y="112.1">R4</text>
<text x="30.9" y="112.1">R3</text>
<text x="80.9" y="110.2">C4</text>
<text x="80.9" y="111.9">12pF</text>
<text x="96.4" y="110.2">C5</text>
<text x="96.4" y="111.9">12pF</text>
<text x="11.6" y="114">270</text>
<text x="21.3" y="114">270</text>
<text x="30.9" y="114">270</text>
<text x="235.5" y="116">JP1</text>
<text x="17.4" y="131.4">R19</text>
<text x="59.7" y="131.4">C32</text>
<text x="17.4" y="137.2">10k</text>
<text x="59.7" y="133.2">0.1 uF</text>
<text x="234.8" y="135.1">10k</text>
<text x="235.3" y="133.3">R1</text>
<text x="28.6" y="140.3">SD1</text>
<text x="244.6" y="138.4">U1</text>
<text x="234.2" y="146.9">C6</text>
<text x="227.2" y="153.8">Q1B</text>
<text x="232.3" y="150.7">0.1 uF</text>
<text x="249.1" y="152.7">2.5V</text>
<text x="73.4" y="156.5">R23</text>
<text x="73.4" y="158.5">10k</text>
<text x="141.9" y="160.6">H3</text>
<text x="233.6" y="158.5">APM9926</text>
<text x="254.1" y="160.4">Q1A</text>
<text x="23.2" y="164.3">USD-DM3AT</text>
<text x="254.1" y="162.7">APM9926</text>
<text x="141.9" y="170.2">H3X2</text>
</g>
<g font-size="1.7" fill="#004080">
<text x="50.2" y="24.5">+</text>
<text x="50.6" y="28.4">-</text>
<text x="118.8" y="53.4">RESET</text>
<text x="132.1" y="51.5" transform="rotate(-90 132.1 51.5)">VCC</text>
<text x="134" y="51.5" transform="rotate(-90 134 51.5)">VCC</text>
<text x="136" y="51.5" transform="rotate(-90 136 51.5)">VCC</text>
<text x="147.5" y="52.6" transform="rotate(-90 147.5 52.6)">AVCC</text>
<text x="118.8" y="59.2">PA0/ADC0/PCINT0</text>
<text x="146.3" y="59.2">PC0/SCL/PCINT16</text>
<text x="118.8" y="65">PA3/ADC3/PCINT3</text>
<text x="118.8" y="63.1">PA2/ADC2/PCINT2</text>
<text x="118.8" y="61.2">PA1/ADC1/PCINT1</text>
<text x="146.1" y="65">PC3/TMS/PCINT19</text>
<text x="146.1" y="61.2">PC1/SDA/PCINT17</text>
<text x="146.2" y="63.1">PC2/TCK/PCINT18</text>
<text x="118.8" y="70.8">PA6/ADC6/PCINT6</text>
<text x="118.8" y="68.9">PA5/ADC5/PCINT5</text>
<text x="118.8" y="67">PA4/ADC4/PCINT4</text>
<text x="143.9" y="70.8">PC6/TOSC1/PCINT22</text>
<text x="146" y="67">PC4/TDO/PCINT20</text>
<text x="146.9" y="68.9">PC5/TDI/PCINT21</text>
<text x="118.8" y="72.7">PA7/ADC7/PCINT7</text>
<text x="143.9" y="72.7">PC7/TOSC2/PCINT23</text>
<text x="118.8" y="78.5">PB0/XCKOUT/T0/PCINT8</text>
<text x="118.8" y="80.5">PB1/T1/CLKO/PCINT9</text>
<text x="118.8" y="82.4">PB2/AIN0/INT2/PCINT10</text>
<text x="140.8" y="82.4">PD2/RXD1/INT0/PCINT26</text>
<text x="145.1" y="78.5">PD0/RXD0/PCINT24</text>
<text x="145.3" y="80.5">PD1/TXD0/PCINT25</text>
<text x="118.8" y="88.2">PB5/MOSI/PCINT13</text>
<text x="118.8" y="84.3">PB3/AIN1/OC0A/PCINT11</text>
<text x="118.8" y="86.3">PB4/SS/OC0B/PCINT12</text>
<text x="140" y="86.3">PD4/XCK1/OC1B/PCINT28</text>
<text x="141" y="84.3">PD3/TXD1/INT1/PCINT27</text>
<text x="145" y="88.2">PD5/OC1A/PCINT29</text>
<text x="118.8" y="90.1">PB6/MISO/PCINT14</text>
<text x="118.8" y="92.1">PB7/SCK/PCINT15</text>
<text x="141.6" y="90.1">PD6/OC2B/ICP/PCINT30</text>
<text x="145" y="92.1">PD7/OC2A/PCINT31</text>
<text x="118.8" y="99.8">XTAL2</text>
<text x="118.8" y="97.9">XTAL1</text>
<text x="156.6" y="99.8">AREF</text>
<text x="137.9" y="103.8" transform="rotate(-90 137.9 103.8)">GND</text>
<text x="139.8" y="103.8" transform="rotate(-90 139.8 103.8)">GND</text>
<text x="141.7" y="103.8" transform="rotate(-90 141.7 103.8)">GND</text>
<text x="143.7" y="103.8" transform="rotate(-90 143.7 103.8)">GND</text>
<text x="30" y="146.1">CD/DAT3/CS</text>
<text x="30" y="150">CMD/DI</text>
<text x="30" y="148">CLK/SCLK</text>
<text x="43.3" y="146.1" transform="rotate(-90 43.3 146.1)">VDD</text>
<text x="49.4" y="146.1">CDET0</text>
<text x="49.4" y="150">CDET1</text>
<text x="30" y="151.9">DAT0/DO</text>
<text x="47.6" y="155.8">DAT2/NC</text>
<text x="47.6" y="153.8">DAT1/NC</text>
<text x="39.5" y="159.8" transform="rotate(-90 39.5 159.8)">VSS</text>
<text x="41.4" y="159.8" transform="rotate(-90 41.4 159.8)">GND</text>
<text x="43.3" y="159.8" transform="rotate(-90 43.3 159.8)">GND</text>
<text x="45.2" y="159.8" transform="rotate(-90 45.2 159.8)">GND</text>
<text x="47.2" y="159.8" transform="rotate(-90 47.2 159.8)">GND</text>
</g>
<g font-size="1.7" fill="#f00">
<text x="214.7" y="25">RESET_N</text>
<text x="253.3" y="28.9">DTR_N</text>
<text x="253.3" y="32.8">MCU_RX</text>
<text x="253.3" y="30.8">MCU_TX</text>
<text x="96.9" y="52.1">RESET_N</text>
<text x="96.9" y="58.1">ADC0</text>
<text x="170.3" y="59.8">D20_SDA</text>
<text x="170.3" y="57.9">D21_SCL</text>
<text x="193.1" y="58.8">SCL</text>
<text x="96.9" y="60">ADC1</text>
<text x="96.9" y="61.9">ADC2</text>
<text x="96.9" y="63.9">ADC3</text>
<text x="170.3" y="61.7">AREF_ENB</text>
<text x="193.1" y="60.8">SDA</text>
<text x="193.1" y="64.6">3G_POWER_ON</text>
<text x="37.3" y="68.9">RESET_N</text>
<text x="52.5" y="71.4">DTR_N</text>
<text x="77.3" y="68.5">NWK_STATUS_HV</text>
<text x="79.6" y="70.4">3G_FLIGHT_HV</text>
<text x="80.3" y="66.6">VSOL_SENSE</text>
<text x="193.1" y="70.4">3G_WAKE_HV</text>
<text x="193.1" y="68.5">3G_RI_HV</text>
<text x="193.1" y="66.6">3G_DTR_HV</text>
<text x="218.5" y="69.4">D0_RXD0</text>
<text x="218.5" y="71.4">D1_TXD0</text>
<text x="251.4" y="71.6">ADC0</text>
<text x="82.3" y="72.3">VBAT_SENSE</text>
<text x="96.9" y="77.4">D4</text>
<text x="170.3" y="77.2">D0_RXD0</text>
<text x="193.1" y="72.3">PWR_STATUS_HV</text>
<text x="218.5" y="73.3">D2_RXD1_INT0</text>
<text x="218.5" y="75.2">D3_TXD1_INT1</text>
<text x="218.5" y="77.4">D4</text>
<text x="251.4" y="73.5">ADC1</text>
<text x="251.4" y="75.5">ADC2</text>
<text x="251.4" y="77.4">ADC3</text>
<text x="29.6" y="83.9" transform="rotate(90 29.6 83.9)">D13_SCK</text>
<text x="82.3" y="82">RTC_INTn</text>
<text x="96.9" y="79.3">D5</text>
<text x="96.9" y="81.2">D6</text>
<text x="96.9" y="83.2">D7</text>
<text x="170.3" y="79.1">D1_TXD0</text>
<text x="170.3" y="81">D2_RXD1_INT0</text>
<text x="170.3" y="83">D3_TXD1_INT1</text>
<text x="193.1" y="82">MCU_RXD</text>
<text x="193.1" y="83.9">MCU_TXD</text>
<text x="218.5" y="79.3">D5</text>
<text x="218.5" y="81.2">D6</text>
<text x="218.5" y="83.2">D7</text>
<text x="251.4" y="79.1">D20_SDA</text>
<text x="251.4" y="81">D21_SCL</text>
<text x="10.1" y="85.9" transform="rotate(90 10.1 85.9)">LED5</text>
<text x="19.7" y="85.9" transform="rotate(90 19.7 85.9)">LED3</text>
<text x="96.9" y="86.8">D11_MOSI</text>
<text x="96.9" y="88.8">D12_MISO</text>
<text x="96.9" y="84.9">D10_SSEL_N</text>
<text x="170.3" y="87">D9</text>
<text x="170.3" y="89">D8</text>
<text x="170.3" y="85.1">CDET</text>
<text x="193.1" y="89.7">3G_RSTn</text>
<text x="96.9" y="90.7">D13_SCK</text>
<text x="170.3" y="90.7">SD_SELN</text>
<text x="10.3" y="101.3" transform="rotate(90 10.3 101.3)">VCC5_LED</text>
<text x="19.9" y="101.3" transform="rotate(90 19.9 101.3)">VCC3_LED</text>
<text x="29.6" y="101.3" transform="rotate(90 29.6 101.3)">D13_LED</text>
<text x="98.9" y="96.5">MCU_XTAL1</text>
<text x="98.9" y="98.4">MCU_XTAL2</text>
<text x="170.3" y="98.6">AREF</text>
<text x="218.5" y="100.5">D9</text>
<text x="218.5" y="98.6">D8</text>
<text x="218.5" y="102.3">D10_SSEL_N</text>
<text x="218.5" y="104.2">D11_MOSI</text>
<text x="218.5" y="106.1">D12_MISO</text>
<text x="218.5" y="112.1">AREF</text>
<text x="218.5" y="108.1">D13_SCK</text>
<text x="218.5" y="141.1">AREF</text>
<text x="4.3" y="146.7">D13_SCK</text>
<text x="4.3" y="148.6">D11_MOSI</text>
<text x="4.3" y="144.7">SD_SELN</text>
<text x="64.1" y="148.8">CDET</text>
<text x="4.3" y="150.5">D12_MISO</text>
<text x="216.6" y="158.2">AREF_ENB</text>
<text x="120.1" y="162.1">D12_MISO</text>
<text x="120.1" y="164">D13_SCK</text>
<text x="120.1" y="166">RESET_N</text>
<text x="158.7" y="164">D11_MOSI</text>
</g>
<g font-size="1.4">
<text x="30.9" y="11.7">5</text>
<text x="88.8" y="11.7">4</text>
<text x="146.7" y="11.7">3</text>
<text x="204.7" y="11.7">2</text>
<text x="262.6" y="11.7">1</text>
<text x=".5" y="36.3">D</text>
<text x="292" y="36.3">D</text>
<text x=".5" y="82.1">C</text>
<text x="292" y="82.1">C</text>
<text x=".5" y="128">B</text>
<text x="292" y="128">B</text>
<text x=".5" y="173.8">A</text>
<text x="292" y="173.8">A</text>
<text x="30.9" y="197">5</text>
<text x="88.8" y="197">4</text>
<text x="146.7" y="197">3</text>
<text x="204.7" y="197">2</text>
<text x="262.6" y="197">1</text>
</g>
</svg>
